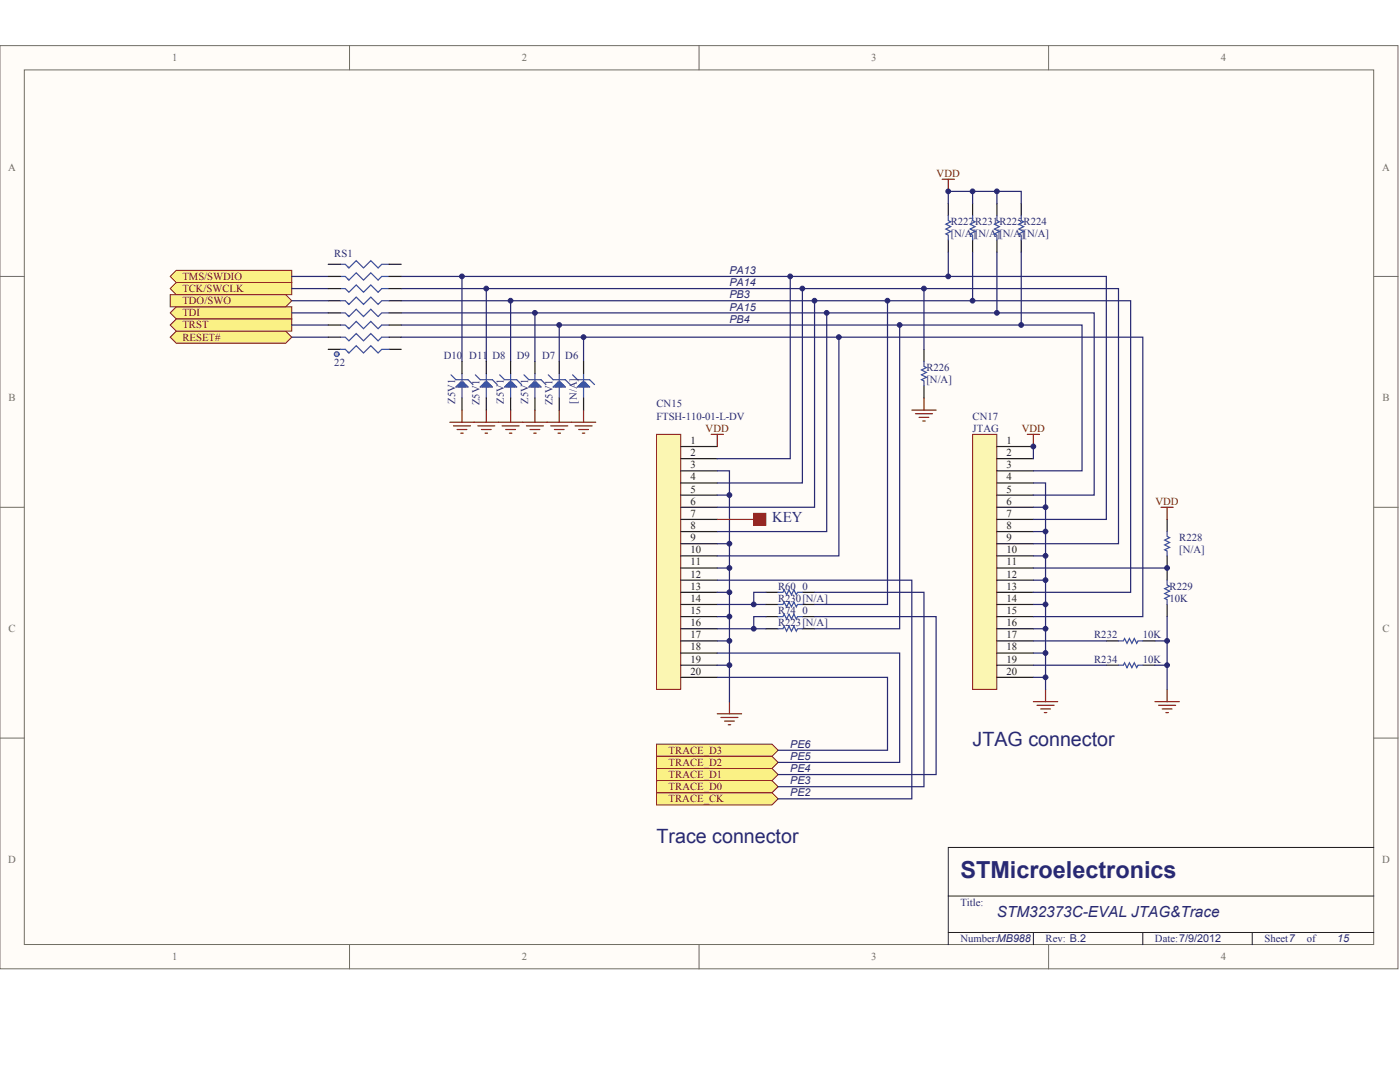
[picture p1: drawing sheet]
<svg xmlns="http://www.w3.org/2000/svg" width="279mm" height="216mm" viewBox="0 0 279 216" stroke-linecap="round" stroke-linejoin="round" font-family="sans-serif">
<path d="M0 9.1h279v184.2h-279z" fill="#fffcf8"/>
<path d="M0 9.1h279v184.2h-279z" fill="none" stroke="#716f64" stroke-width=".2"/>
<path d="M4.9 13.9h269.2v174.6h-269.2z" fill="#fffcf8"/>
<g fill="none" stroke="#716f64" stroke-width=".2">
<path d="M4.9 13.9h269.2v174.6h-269.2zM69.8 9.1v4.8M139.5 9.1v4.8M209.3 9.1v4.8M0 55.2h4.9M274.2 55.2h4.8M0 101.2h4.9M274.2 101.2h4.8M0 147.3h4.9M274.2 147.3h4.8M69.8 188.5v4.8M139.5 188.5v4.8"/>
<path d="M209.3 188.5v4.8"/>
</g>
<path d="M189.3 178.8h84.9M274.2 169.1h-84.9v19.4M189.3 186.1h84.9M206.2 186.1v2.4M228.1 186.1v2.4M249.9 186.1v2.4" fill="none" stroke="#231f20" stroke-width=".2"/>
<path d="M131 86.7h4.8v50.9h-4.8z" fill="#fbf6b2"/>
<path d="M131 86.7h4.8v50.9h-4.8z" fill="none" stroke="#7f1416" stroke-width=".2"/>
<g fill="none" stroke="#231f20" stroke-width=".24">
<path d="M189.3 40.6v2.4M189.3 47.9v2.4M194.1 40.6v2.4M194.1 47.9v2.4M199 40.6v2.4M199 47.9v2.4M184.4 69.7v2.4M184.4 77v2.4M135.9 89.1h7.3M135.9 91.5h7.3M135.9 93.9h7.3M135.9 96.4h7.3"/>
<path d="M135.9 98.8h7.3M135.9 101.2h7.3M135.9 103.6h7.3M135.9 106.1h7.3M135.9 108.5h7.3M135.9 110.9h7.3M135.9 113.3h7.3M135.9 115.8h7.3M135.9 118.2h7.3M232.9 103.6v2.5M232.9 110.9v2.4M135.9 120.6h7.3"/>
<path d="M135.9 123h7.3M135.9 125.5h7.3M135.9 127.9h7.3M135.9 130.3h7.3M135.9 132.7h7.3M135.9 135.2h7.3"/>
</g>
<path d="M194.1 38.2v2.4M143.2 93.9h2.4v38.8h-2.4M143.2 98.8h2.4M143.2 118.2h2.4M143.2 113.3h2.4M143.2 108.5h2.4M143.2 127.9h2.4M143.2 123h2.4M143.2 120.6h9.7M145.6 132.7v7.3" fill="none" stroke="#282973" stroke-width=".24"/>
<path d="M188 35.8h2.5M189.3 35.8v2.4M141.9 86.7h2.5M143.2 86.7v2.4M143.2 142.4h4.8M143.9 143.2h3.4M144.6 143.9h1.9M145.3 144.6h.5M145.6 140v2.4" fill="none" stroke="#7f1416" stroke-width=".24"/>
<path d="M189.3 43v1l.4 .3-.9 .4 .9 .5-.9 .5 .9 .5-.9 .5 .5 .2v1M194.1 43v1l.5 .3-1 .4 1 .5-1 .5 1 .5-1 .5 .5 .2v1M199 43v1l.4 .3-.9 .4 .9 .5-.9 .5 .9 .5-.9 .5 .5 .2v1M184.4 72.1v1l.5 .2-1 .5 1 .5-1 .5 1 .5-1 .5 .5 .2v1M232.9 106.1v.9l.5 .3-1 .5 1 .5-1 .4 1 .5-1 .5 .5 .2v1" fill="none" stroke="#3953a4" stroke-width=".24"/>
<path d="M194.1 86.7h4.8v50.9h-4.8z" fill="#fbf6b2"/>
<path d="M194.1 86.7h4.8v50.9h-4.8z" fill="none" stroke="#7f1416" stroke-width=".2"/>
<g fill="none" stroke="#231f20" stroke-width=".24">
<path d="M199 89.1h7.2M199 91.5h7.2M199 93.9h7.2M199 96.4h7.2M199 98.8h7.2M152.9 118.2h2.4M160.1 118.2h2.5M199 101.2h7.2M199 103.6h7.2M199 106.1h7.2M199 108.5h7.2M199 110.9h7.2"/>
<path d="M199 113.3h7.2M199 115.8h7.2M199 118.2h7.2M232.9 113.3v2.5M152.9 120.6h2.4M152.9 123h2.4M152.9 125.5h2.4M160.1 120.6h2.5M160.1 123h2.5M160.1 125.5h2.5M199 120.6h7.2M199 123h7.2"/>
<path d="M199 125.5h7.2M199 127.9h7.2M199 130.3h7.2M199 132.7h7.2M199 135.2h7.2M220.8 127.9h2.4M220.8 132.7h2.4M228.1 127.9h2.4M228.1 132.7h2.4M232.9 120.6v2.4"/>
</g>
<g fill="none" stroke="#282973" stroke-width=".24">
<path d="M206.2 96.4h2.5v38.8h-2.5M206.2 89.1v2.4M152.9 118.2h-2.5v2.4M206.2 113.3h26.7M206.2 115.8h2.5M206.2 110.9h2.5M206.2 101.2h2.5M206.2 106.1h2.5M143.2 125.5h9.7M152.9 123h-2.5v2.5M206.2 132.7h14.6M206.2 127.9h14.6"/>
<path d="M206.2 130.3h2.5M206.2 125.5h2.5M206.2 120.6h2.5M208.7 135.2v2.4M230.5 127.9h2.4v9.7M230.5 132.7h2.4M232.9 123v4.9"/>
</g>
<g fill="none" stroke="#7f1416" stroke-width=".24">
<path d="M205 86.7h2.4M206.2 86.7v2.4M231.7 101.2h2.4M232.9 101.2v2.4M208.7 137.6v2.4M232.9 137.6v2.4M206.2 140h4.9M207 140.7h3.4M207.7 141.5h1.9M208.4 142.2h.5M230.5 140h4.9M231.2 140.7h3.4"/>
<path d="M232 141.5h1.9M232.7 142.2h.5"/>
</g>
<path d="M155.3 118.2h1l.2-.5 .5 1 .5-1 .5 1 .4-1 .5 1 .3-.5h.9M232.9 115.8v.9l.5 .3-1 .5 1 .4-1 .5 1 .5-1 .5 .5 .2v1M155.3 120.6h1l.2-.5 .5 1 .5-1 .5 1 .4-1 .5 1 .3-.5h.9M155.3 123h1l.2-.4 .5 .9 .5-.9 .5 .9 .4-.9 .5 .9 .3-.5h.9M155.3 125.5h1l.2-.5 .5 .9 .5-.9 .5 .9 .4-.9 .5 .9 .3-.4h.9M223.2 127.9h1l.2-.5 .5 1 .5-1 .5 1 .5-1 .5 1 .2-.5h1M223.2 132.7h1l.2-.4 .5 .9 .5-.9 .5 .9 .5-.9 .5 .9 .2-.5h1" fill="none" stroke="#3953a4" stroke-width=".24"/>
<path d="M34 62.4l1.2-1.2h23v2.4h-23z" fill-rule="evenodd" fill="#faf185"/>
<path d="M34 62.4l1.2-1.2h23v2.4h-23z" fill="none" stroke="#7f1416" stroke-width=".2"/>
<path d="M34 67.3l1.2-1.2h21.8l1.2 1.2-1.2 1.2h-21.8z" fill-rule="evenodd" fill="#faf185"/>
<path d="M34 67.3l1.2-1.2h21.8l1.2 1.2-1.2 1.2h-21.8z" fill="none" stroke="#7f1416" stroke-width=".2"/>
<path d="M131 148.5h23.1l1.2 1.2-1.2 1.2h-23.1z" fill-rule="evenodd" fill="#faf185"/>
<path d="M131 148.5h23.1l1.2 1.2-1.2 1.2h-23.1z" fill="none" stroke="#7f1416" stroke-width=".2"/>
<path d="M131 150.9h23.1l1.2 1.2-1.2 1.2h-23.1z" fill-rule="evenodd" fill="#faf185"/>
<path d="M131 150.9h23.1l1.2 1.2-1.2 1.2h-23.1z" fill="none" stroke="#7f1416" stroke-width=".2"/>
<path d="M131 153.3h23.1l1.2 1.3-1.2 1.2h-23.1z" fill-rule="evenodd" fill="#faf185"/>
<path d="M131 153.3h23.1l1.2 1.3-1.2 1.2h-23.1z" fill="none" stroke="#7f1416" stroke-width=".2"/>
<path d="M131 155.8h23.1l1.2 1.2-1.2 1.2h-23.1z" fill-rule="evenodd" fill="#faf185"/>
<path d="M131 155.8h23.1l1.2 1.2-1.2 1.2h-23.1z" fill="none" stroke="#7f1416" stroke-width=".2"/>
<path d="M131 158.2h23.1l1.2 1.2-1.2 1.2h-23.1z" fill-rule="evenodd" fill="#faf185"/>
<path d="M131 158.2h23.1l1.2 1.2-1.2 1.2h-23.1z" fill="none" stroke="#7f1416" stroke-width=".2"/>
<path d="M34 64.9l1.2-1.3h23v2.5h-23z" fill-rule="evenodd" fill="#faf185"/>
<path d="M34 64.9l1.2-1.3h23v2.5h-23z" fill="none" stroke="#7f1416" stroke-width=".2"/>
<path d="M34 55.2l1.2-1.3h23v2.5h-23z" fill-rule="evenodd" fill="#faf185"/>
<path d="M34 55.2l1.2-1.3h23v2.5h-23z" fill="none" stroke="#7f1416" stroke-width=".2"/>
<path d="M34 57.6l1.2-1.2h23v2.4h-23z" fill-rule="evenodd" fill="#faf185"/>
<path d="M34 57.6l1.2-1.2h23v2.4h-23z" fill="none" stroke="#7f1416" stroke-width=".2"/>
<path d="M34 58.8h23l1.2 1.2-1.2 1.2h-23z" fill-rule="evenodd" fill="#faf185"/>
<path d="M34 58.8h23l1.2 1.2-1.2 1.2h-23z" fill="none" stroke="#7f1416" stroke-width=".2"/>
<g fill="none" stroke="#282973" stroke-width=".24">
<path d="M157.7 55.2h63.1v48.4h-14.6M160.1 57.6h63.1v50.9h-17M184.4 57.6v12.1M189.3 50.3v4.9M194.1 50.3v9.7h-31.5M199 50.3v12.1M165 62.4h53.4v36.4h-12.2M177.1 60v60.6h-14.5M194.1 60h31.5v58.2h-19.4M143.2 115.8h38.8v43.6h-26.7M162.6 118.2h21.8v38.8h-29.1M143.2 130.3h36.3v21.8h-24.2"/>
<path d="M162.6 123h24.2v31.6h-31.5"/>
</g>
<path d="M184.4 79.4v2.4M182 81.8h4.8M182.7 82.6h3.4M183.4 83.3h2M184.2 84h.4" fill="none" stroke="#7f1416" stroke-width=".24"/>
<path d="M143.2 103.6h7.2" fill="none" stroke="#ed2024" stroke-width=".24"/>
<path d="M150.4 102.4h2.4v2.4h-2.4z" fill="#ed2024"/>
<path d="M150.4 102.4h2.4v2.4h-2.4z" fill="none" stroke="#7f1416" stroke-width=".2"/>
<g fill="none" stroke="#282973" stroke-width=".24">
<path d="M199 38.2h4.8v2.4M58.2 57.6h7.3M58.2 55.2h7.3M80.1 57.6h80v38.8h-16.9M80.1 55.2h77.6v36.3h-14.5M189.3 40.6v-2.4h9.7v2.4M203.8 50.3v14.6M58.2 67.3h7.3M58.2 64.9h7.3M58.2 62.4h7.3M80.1 67.3h87.3v43.6h-24.2M80.1 62.4h84.9v43.7h-21.8"/>
<path d="M80.1 60h82.5v41.2h-19.4M80.1 64.9h99.4v60.6h-16.9M167.4 67.3h60.7v55.7h-21.9M179.5 64.9h36.4v29h-9.7"/>
</g>
<g fill="none" stroke="#231f20" stroke-width=".24">
<path d="M65.5 57.6h2.4M65.5 52.7h2.4M65.5 55.2h2.4M77.6 57.6h2.5M77.6 52.7h2.5M77.6 55.2h2.5M203.8 40.6v2.4M203.8 47.9v2.4M65.5 69.7h2.4M65.5 67.3h2.4M65.5 62.4h2.4M65.5 64.9h2.4"/>
<path d="M65.5 60h2.4M77.6 69.7h2.5M77.6 67.3h2.5M77.6 62.4h2.5M77.6 64.9h2.5M77.6 60h2.5"/>
</g>
<g fill="none" stroke="#3953a4" stroke-width=".24">
<path d="M67.9 57.6h1l.7 .7 1.5-1.4 1.4 1.4 1.5-1.4 1.5 1.4 .7-.7h1.4M67.9 55.2h1l.7 .7 1.5-1.5 1.4 1.5 1.5-1.5 1.5 1.5 .7-.7h1.4M67.9 52.7h1l.7 .8 1.5-1.5 1.4 1.5 1.5-1.5 1.5 1.5 .7-.8h1.4M69.4 55.6l.2 .3M69.4 53.2l.2 .3M203.8 43v1l.5 .3-1 .4 1 .5-1 .5 1 .5-1 .5 .5 .2v1M67.9 69.7h1l.7 .7 1.5-1.4 1.4 1.4 1.5-1.4 1.5 1.4 .7-.7h1.4M67.9 60h1l.7 .7 1.5-1.4 1.4 1.4 1.5-1.4 1.5 1.4 .7-.7h1.4M67.9 67.3h1l.7 .7 1.5-1.4 1.4 1.4 1.5-1.4 1.5 1.4 .7-.7h1.4M67.9 64.9h1l.7 .7 1.5-1.5 1.4 1.5 1.5-1.5 1.5 1.5 .7-.7h1.4M69.4 65.3l.2 .3M69.4 62.9l.2 .3"/>
<path d="M69.4 70.2l.2 .2M69.4 60.5l.2 .2M77.6 62.4h-1.4l-.7 .8-1.5-1.5-1.5 1.5-1.4-1.5-1.5 1.5-.7-.8h-1"/>
</g>
<circle cx="67.2" cy="70.7" r=".47" fill="#c0c1c4"/>
<g fill="none" stroke="#3953a4" stroke-width=".24">
<path d="M90 74.8l1 1h2.4l1 .9M91.2 77h2M91.5 77.2v-.5h1.4v.5M91.7 77.2v-.7h1v.7M92 76.3v.9M92 76.3h.4M92.2 74.6v4.8M92.4 76.3v.9M92.4 76.3l1 .9h-2.4l1-.9M94.9 74.8l.9 1h2.5l.9 .9M96.1 77h1.9M96.3 77.2v-.5h1.5v.5"/>
<path d="M96.6 77.2v-.7h.9v.7M96.8 76.3v.9M96.8 76.3h.5M97.1 74.6v4.8M97.3 76.3v.9M97.3 76.3l1 .9h-2.5l1-.9M99.7 74.8l1 1h2.4l1 .9M100.9 77h2M101.2 77.2v-.5h1.4v.5M101.4 77.2v-.7h1v.7M101.7 76.3v.9M101.7 76.3h.4"/>
<path d="M101.9 74.6v4.8M102.1 76.3v.9M102.1 76.3l1 .9h-2.4l1-.9M104.6 74.8l.9 1h2.5l.9 .9M105.8 77h1.9M106 77.2v-.5h1.5v.5M106.3 77.2v-.7h.9v.7M106.5 76.3v.9M106.5 76.3h.5M106.8 74.6v4.8M107 76.3v.9M107 76.3l1 .9h-2.5l1-.9"/>
<path d="M109.4 74.8l1 1h2.4l1 .9M110.6 77h2M110.9 77.2v-.5h1.4v.5M111.1 77.2v-.7h1v.7M111.4 76.3v.9M111.4 76.3h.5M111.6 74.6v4.8M111.9 76.3v.9M111.9 76.3l.9 .9h-2.4l1-.9M114.3 74.8l.9 1h2.5l.9 .9M115.5 77h1.9M115.7 77.2v-.5h1.5v.5"/>
<path d="M116 77.2v-.7h.9v.7M116.2 76.3v.9M116.2 76.3h.5M116.5 74.6v4.8M116.7 76.3v.9M116.7 76.3l1 .9h-2.5l1-.9"/>
<circle cx="67.2" cy="70.7" r=".47"/>
</g>
<path d="M92.2 55.2v16.9M97.1 57.6v14.5M58.2 60h7.3M101.9 60v12.1M106.8 62.4v9.7M111.6 64.9v7.2M116.5 67.3v4.8M143.2 135.2h33.9v14.5h-21.8" fill="none" stroke="#282973" stroke-width=".24"/>
<g fill="none" stroke="#7f1416" stroke-width=".24">
<path d="M89.8 84.3h29.1M90.5 85h3.4M91.2 85.7h2M92 86.4h.4M92.2 81.8v2.5M95.4 85h3.3M96.1 85.7h1.9M96.8 86.4h.5M97.1 81.8v2.5M100.2 85h3.4M100.9 85.7h2M101.7 86.4h.4"/>
<path d="M101.9 81.8v2.5M105.1 85h3.4M105.8 85.7h1.9M106.5 86.4h.5M106.8 81.8v2.5M109.9 85h3.4M110.6 85.7h2M111.4 86.4h.5M111.6 81.8v2.5M114.8 85h3.4M115.5 85.7h1.9M116.2 86.4h.5"/>
<path d="M116.5 81.8v2.5"/>
</g>
<path d="M92.2 72.1v2.5M92.2 79.4v2.4M97.1 72.1v2.5M97.1 79.4v2.4M101.9 72.1v2.5M101.9 79.4v2.4M106.8 72.1v2.5M106.8 79.4v2.4M111.6 72.1v2.5M111.6 79.4v2.4M116.5 72.1v2.5M116.5 79.4v2.4" fill="none" stroke="#231f20" stroke-width=".24"/>
<circle cx="92.2" cy="55.1" r=".47" fill="#282973"/>
<circle cx="92.2" cy="55.1" r=".47" fill="none" stroke="#282973" stroke-width=".2"/>
<circle cx="97" cy="57.6" r=".47" fill="#282973"/>
<circle cx="97" cy="57.6" r=".47" fill="none" stroke="#282973" stroke-width=".2"/>
<circle cx="101.9" cy="60" r=".47" fill="#282973"/>
<circle cx="101.9" cy="60" r=".47" fill="none" stroke="#282973" stroke-width=".2"/>
<circle cx="106.7" cy="62.4" r=".47" fill="#282973"/>
<circle cx="106.7" cy="62.4" r=".47" fill="none" stroke="#282973" stroke-width=".2"/>
<circle cx="111.6" cy="64.8" r=".47" fill="#282973"/>
<circle cx="111.6" cy="64.8" r=".47" fill="none" stroke="#282973" stroke-width=".2"/>
<circle cx="116.4" cy="67.3" r=".47" fill="#282973"/>
<circle cx="116.4" cy="67.3" r=".47" fill="none" stroke="#282973" stroke-width=".2"/>
<circle cx="145.6" cy="132.7" r=".47" fill="#282973"/>
<circle cx="145.6" cy="132.7" r=".47" fill="none" stroke="#282973" stroke-width=".2"/>
<circle cx="145.6" cy="127.9" r=".47" fill="#282973"/>
<circle cx="145.6" cy="127.9" r=".47" fill="none" stroke="#282973" stroke-width=".2"/>
<circle cx="145.6" cy="123" r=".47" fill="#282973"/>
<circle cx="145.6" cy="123" r=".47" fill="none" stroke="#282973" stroke-width=".2"/>
<circle cx="145.6" cy="118.2" r=".47" fill="#282973"/>
<circle cx="145.6" cy="118.2" r=".47" fill="none" stroke="#282973" stroke-width=".2"/>
<circle cx="145.6" cy="113.3" r=".47" fill="#282973"/>
<circle cx="145.6" cy="113.3" r=".47" fill="none" stroke="#282973" stroke-width=".2"/>
<circle cx="145.6" cy="108.5" r=".47" fill="#282973"/>
<circle cx="145.6" cy="108.5" r=".47" fill="none" stroke="#282973" stroke-width=".2"/>
<circle cx="145.6" cy="98.8" r=".47" fill="#282973"/>
<circle cx="145.6" cy="98.8" r=".47" fill="none" stroke="#282973" stroke-width=".2"/>
<circle cx="150.4" cy="125.5" r=".47" fill="#282973"/>
<circle cx="150.4" cy="125.5" r=".47" fill="none" stroke="#282973" stroke-width=".2"/>
<circle cx="150.4" cy="120.6" r=".47" fill="#282973"/>
<circle cx="150.4" cy="120.6" r=".47" fill="none" stroke="#282973" stroke-width=".2"/>
<circle cx="157.7" cy="55.1" r=".47" fill="#282973"/>
<circle cx="157.7" cy="55.1" r=".47" fill="none" stroke="#282973" stroke-width=".2"/>
<circle cx="160.1" cy="57.6" r=".47" fill="#282973"/>
<circle cx="160.1" cy="57.6" r=".47" fill="none" stroke="#282973" stroke-width=".2"/>
<circle cx="162.5" cy="60" r=".47" fill="#282973"/>
<circle cx="162.5" cy="60" r=".47" fill="none" stroke="#282973" stroke-width=".2"/>
<circle cx="165" cy="62.4" r=".47" fill="#282973"/>
<circle cx="165" cy="62.4" r=".47" fill="none" stroke="#282973" stroke-width=".2"/>
<circle cx="167.4" cy="67.3" r=".47" fill="#282973"/>
<circle cx="167.4" cy="67.3" r=".47" fill="none" stroke="#282973" stroke-width=".2"/>
<circle cx="177.1" cy="60" r=".47" fill="#282973"/>
<circle cx="177.1" cy="60" r=".47" fill="none" stroke="#282973" stroke-width=".2"/>
<circle cx="179.5" cy="64.8" r=".47" fill="#282973"/>
<circle cx="179.5" cy="64.8" r=".47" fill="none" stroke="#282973" stroke-width=".2"/>
<circle cx="184.4" cy="57.6" r=".47" fill="#282973"/>
<circle cx="184.4" cy="57.6" r=".47" fill="none" stroke="#282973" stroke-width=".2"/>
<circle cx="189.2" cy="55.1" r=".47" fill="#282973"/>
<circle cx="189.2" cy="55.1" r=".47" fill="none" stroke="#282973" stroke-width=".2"/>
<circle cx="189.2" cy="38.2" r=".47" fill="#282973"/>
<circle cx="189.2" cy="38.2" r=".47" fill="none" stroke="#282973" stroke-width=".2"/>
<circle cx="194.1" cy="60" r=".47" fill="#282973"/>
<circle cx="194.1" cy="60" r=".47" fill="none" stroke="#282973" stroke-width=".2"/>
<circle cx="194.1" cy="38.2" r=".47" fill="#282973"/>
<circle cx="194.1" cy="38.2" r=".47" fill="none" stroke="#282973" stroke-width=".2"/>
<circle cx="198.9" cy="62.4" r=".47" fill="#282973"/>
<circle cx="198.9" cy="62.4" r=".47" fill="none" stroke="#282973" stroke-width=".2"/>
<circle cx="198.9" cy="38.2" r=".47" fill="#282973"/>
<circle cx="198.9" cy="38.2" r=".47" fill="none" stroke="#282973" stroke-width=".2"/>
<circle cx="203.8" cy="64.8" r=".47" fill="#282973"/>
<circle cx="203.8" cy="64.8" r=".47" fill="none" stroke="#282973" stroke-width=".2"/>
<circle cx="206.2" cy="89.1" r=".47" fill="#282973"/>
<circle cx="206.2" cy="89.1" r=".47" fill="none" stroke="#282973" stroke-width=".2"/>
<circle cx="208.6" cy="135.1" r=".47" fill="#282973"/>
<circle cx="208.6" cy="135.1" r=".47" fill="none" stroke="#282973" stroke-width=".2"/>
<circle cx="208.6" cy="130.3" r=".47" fill="#282973"/>
<circle cx="208.6" cy="130.3" r=".47" fill="none" stroke="#282973" stroke-width=".2"/>
<circle cx="208.6" cy="125.5" r=".47" fill="#282973"/>
<circle cx="208.6" cy="125.5" r=".47" fill="none" stroke="#282973" stroke-width=".2"/>
<circle cx="208.6" cy="120.6" r=".47" fill="#282973"/>
<circle cx="208.6" cy="120.6" r=".47" fill="none" stroke="#282973" stroke-width=".2"/>
<circle cx="208.6" cy="115.8" r=".47" fill="#282973"/>
<circle cx="208.6" cy="115.8" r=".47" fill="none" stroke="#282973" stroke-width=".2"/>
<circle cx="208.6" cy="110.9" r=".47" fill="#282973"/>
<circle cx="208.6" cy="110.9" r=".47" fill="none" stroke="#282973" stroke-width=".2"/>
<circle cx="208.6" cy="106.1" r=".47" fill="#282973"/>
<circle cx="208.6" cy="106.1" r=".47" fill="none" stroke="#282973" stroke-width=".2"/>
<circle cx="208.6" cy="101.2" r=".47" fill="#282973"/>
<circle cx="208.6" cy="101.2" r=".47" fill="none" stroke="#282973" stroke-width=".2"/>
<circle cx="232.9" cy="132.7" r=".47" fill="#282973"/>
<circle cx="232.9" cy="132.7" r=".47" fill="none" stroke="#282973" stroke-width=".2"/>
<circle cx="232.9" cy="127.9" r=".47" fill="#282973"/>
<circle cx="232.9" cy="127.9" r=".47" fill="none" stroke="#282973" stroke-width=".2"/>
<circle cx="232.9" cy="113.3" r=".47" fill="#282973"/>
<circle cx="232.9" cy="113.3" r=".47" fill="none" stroke="#282973" stroke-width=".2"/>
<text font-size="4.7" fill="#282973" x="191.7" y="175.3">STMicroelectronics</text>
<g font-size="3.9" fill="#282973">
<text x="194.1" y="148.9">JTAG connector</text>
<text x="131" y="168.3">Trace connector</text>
</g>
<text font-size="3.1" fill="#282973" x="199" y="183">STM32373C-EVAL JTAG&amp;Trace</text>
<text font-size="3" fill="#2b2a79" x="154.1" y="104.1">KEY</text>
<g font-size="2.2" fill="#282973">
<text x="145.6" y="54.7">PA13</text>
<text x="145.6" y="57.1">PA14</text>
<text x="145.6" y="59.5">PB3</text>
<text x="145.6" y="62">PA15</text>
<text x="145.6" y="64.4">PB4</text>
<text x="157.7" y="149.2">PE6</text>
<text x="157.7" y="151.7">PE5</text>
<text x="157.7" y="154.1">PE4</text>
<text x="157.7" y="156.5">PE3</text>
<text x="157.7" y="158.9">PE2</text>
<text x="266.9" y="188">15</text>
</g>
<g font-size="2.1" fill="#716f64">
<text x="34.4" y="12.2">1</text>
<text x="104.1" y="12.2">2</text>
<text x="173.9" y="12.2">3</text>
<text x="243.6" y="12.2">4</text>
<text x="1.6" y="34">A</text>
<text x="275.8" y="34">A</text>
<text x="1.7" y="80.1">B</text>
<text x="275.9" y="80.1">B</text>
<text x="1.7" y="126.2">C</text>
<text x="275.9" y="126.2">C</text>
<text x="1.6" y="172.2">D</text>
<text x="275.8" y="172.2">D</text>
<text x="34.4" y="191.6">1</text>
<text x="104.1" y="191.6">2</text>
<text x="173.9" y="191.6">3</text>
<text x="243.6" y="191.6">4</text>
</g>
<g font-size="2.1" fill="#7f1416">
<text x="186.9" y="35.2">VDD</text>
<text x="36.4" y="55.8">TMS/SWDIO</text>
<text x="36.4" y="58.3">TCK/SWCLK</text>
<text x="36.4" y="63.1">TDI</text>
<text x="36.4" y="65.5">TRST</text>
<text x="36.4" y="60.7">TDO/SWO</text>
<text x="36.4" y="68">RESET#</text>
<text x="140.8" y="86.2">VDD</text>
<text x="203.9" y="86.2">VDD</text>
<text x="230.6" y="100.7">VDD</text>
<text x="133.4" y="150.4">TRACE_D3</text>
<text x="133.4" y="152.8">TRACE_D2</text>
<text x="133.4" y="155.2">TRACE_D1</text>
<text x="133.4" y="157.7">TRACE_D0</text>
<text x="133.4" y="160.1">TRACE_CK</text>
</g>
<g font-size="2.1" fill="#282973">
<text x="189.7" y="44.9">R227R231R225R224</text>
<text x="189.7" y="47.4">[N/A][N/A][N/A][N/A]</text>
<text x="66.7" y="51.2">RS1</text>
<text x="88.6" y="71.6">D10</text>
<text x="93.7" y="71.6">D11</text>
<text x="98.3" y="71.6">D8</text>
<text x="103.1" y="71.6">D9</text>
<text x="108.2" y="71.6">D7</text>
<text x="112.8" y="71.6">D6</text>
<text x="66.7" y="73.1">22</text>
<text x="184.9" y="74">R226</text>
<text x="184.9" y="76.5">[N/A]</text>
<text x="90.9" y="80.6" transform="rotate(-90 90.9 80.6)">Z5V1</text>
<text x="95.7" y="80.9" transform="rotate(-90 95.7 80.9)">Z5V1</text>
<text x="100.6" y="80.6" transform="rotate(-90 100.6 80.6)">Z5V1</text>
<text x="105.4" y="80.6" transform="rotate(-90 105.4 80.6)">Z5V1</text>
<text x="110.3" y="80.9" transform="rotate(-90 110.3 80.9)">Z5V1</text>
<text x="115.1" y="80.6" transform="rotate(-90 115.1 80.6)">[N/A]</text>
<text x="131" y="81.3">CN15</text>
<text x="131" y="83.7">FTSH-110-01-L-DV</text>
<text x="194.1" y="83.7">CN17</text>
<text x="194.1" y="86.2">JTAG</text>
<text x="235.4" y="108">R228</text>
<text x="235.4" y="110.4">[N/A]</text>
<text x="155.3" y="117.7">R60 0</text>
<text x="233.4" y="117.7">R229</text>
<text x="155.3" y="120.1">R230[N/A]</text>
<text x="155.3" y="122.5">R74 0</text>
<text x="155.3" y="124.9">R223[N/A]</text>
<text x="233.4" y="120.1">10K</text>
<text x="218.4" y="127.4">R232</text>
<text x="228.1" y="127.4">10K</text>
<text x="218.4" y="132.2">R234</text>
<text x="228.1" y="132.2">10K</text>
<text x="191.7" y="180.7">Title:</text>
<text x="191.7" y="188">Number:MB988</text>
<text x="208.7" y="188">Rev: B.2</text>
<text x="230.5" y="188">Date:7/9/2012</text>
<text x="252.4" y="188">Sheet7</text>
<text x="260.8" y="188">of</text>
</g>
<g font-size="2.1" fill="#231f20">
<text x="137.8" y="88.6">1</text>
<text x="200.9" y="88.6">1</text>
<text x="137.8" y="91">2</text>
<text x="137.8" y="93.4">3</text>
<text x="137.8" y="95.8">4</text>
<text x="200.9" y="91">2</text>
<text x="200.9" y="93.4">3</text>
<text x="200.9" y="95.8">4</text>
<text x="137.8" y="98.3">5</text>
<text x="137.8" y="100.7">6</text>
<text x="200.9" y="98.3">5</text>
<text x="200.9" y="100.7">6</text>
<text x="137.8" y="103.1">7</text>
<text x="137.8" y="105.5">8</text>
<text x="137.8" y="108">9</text>
<text x="200.9" y="103.1">7</text>
<text x="200.9" y="105.5">8</text>
<text x="200.9" y="108">9</text>
<text x="137.8" y="110.4">10</text>
<text x="137.8" y="112.8">11</text>
<text x="200.9" y="110.4">10</text>
<text x="200.9" y="112.8">11</text>
<text x="137.8" y="115.2">12</text>
<text x="137.8" y="117.7">13</text>
<text x="200.9" y="115.2">12</text>
<text x="200.9" y="117.7">13</text>
<text x="137.8" y="120.1">14</text>
<text x="137.8" y="122.5">15</text>
<text x="137.8" y="124.9">16</text>
<text x="200.9" y="120.1">14</text>
<text x="200.9" y="122.5">15</text>
<text x="200.9" y="124.9">16</text>
<text x="137.8" y="127.4">17</text>
<text x="137.8" y="129.8">18</text>
<text x="200.9" y="127.4">17</text>
<text x="200.9" y="129.8">18</text>
<text x="137.8" y="132.2">19</text>
<text x="137.8" y="134.6">20</text>
<text x="200.9" y="132.2">19</text>
<text x="200.9" y="134.6">20</text>
</g>
</svg>
